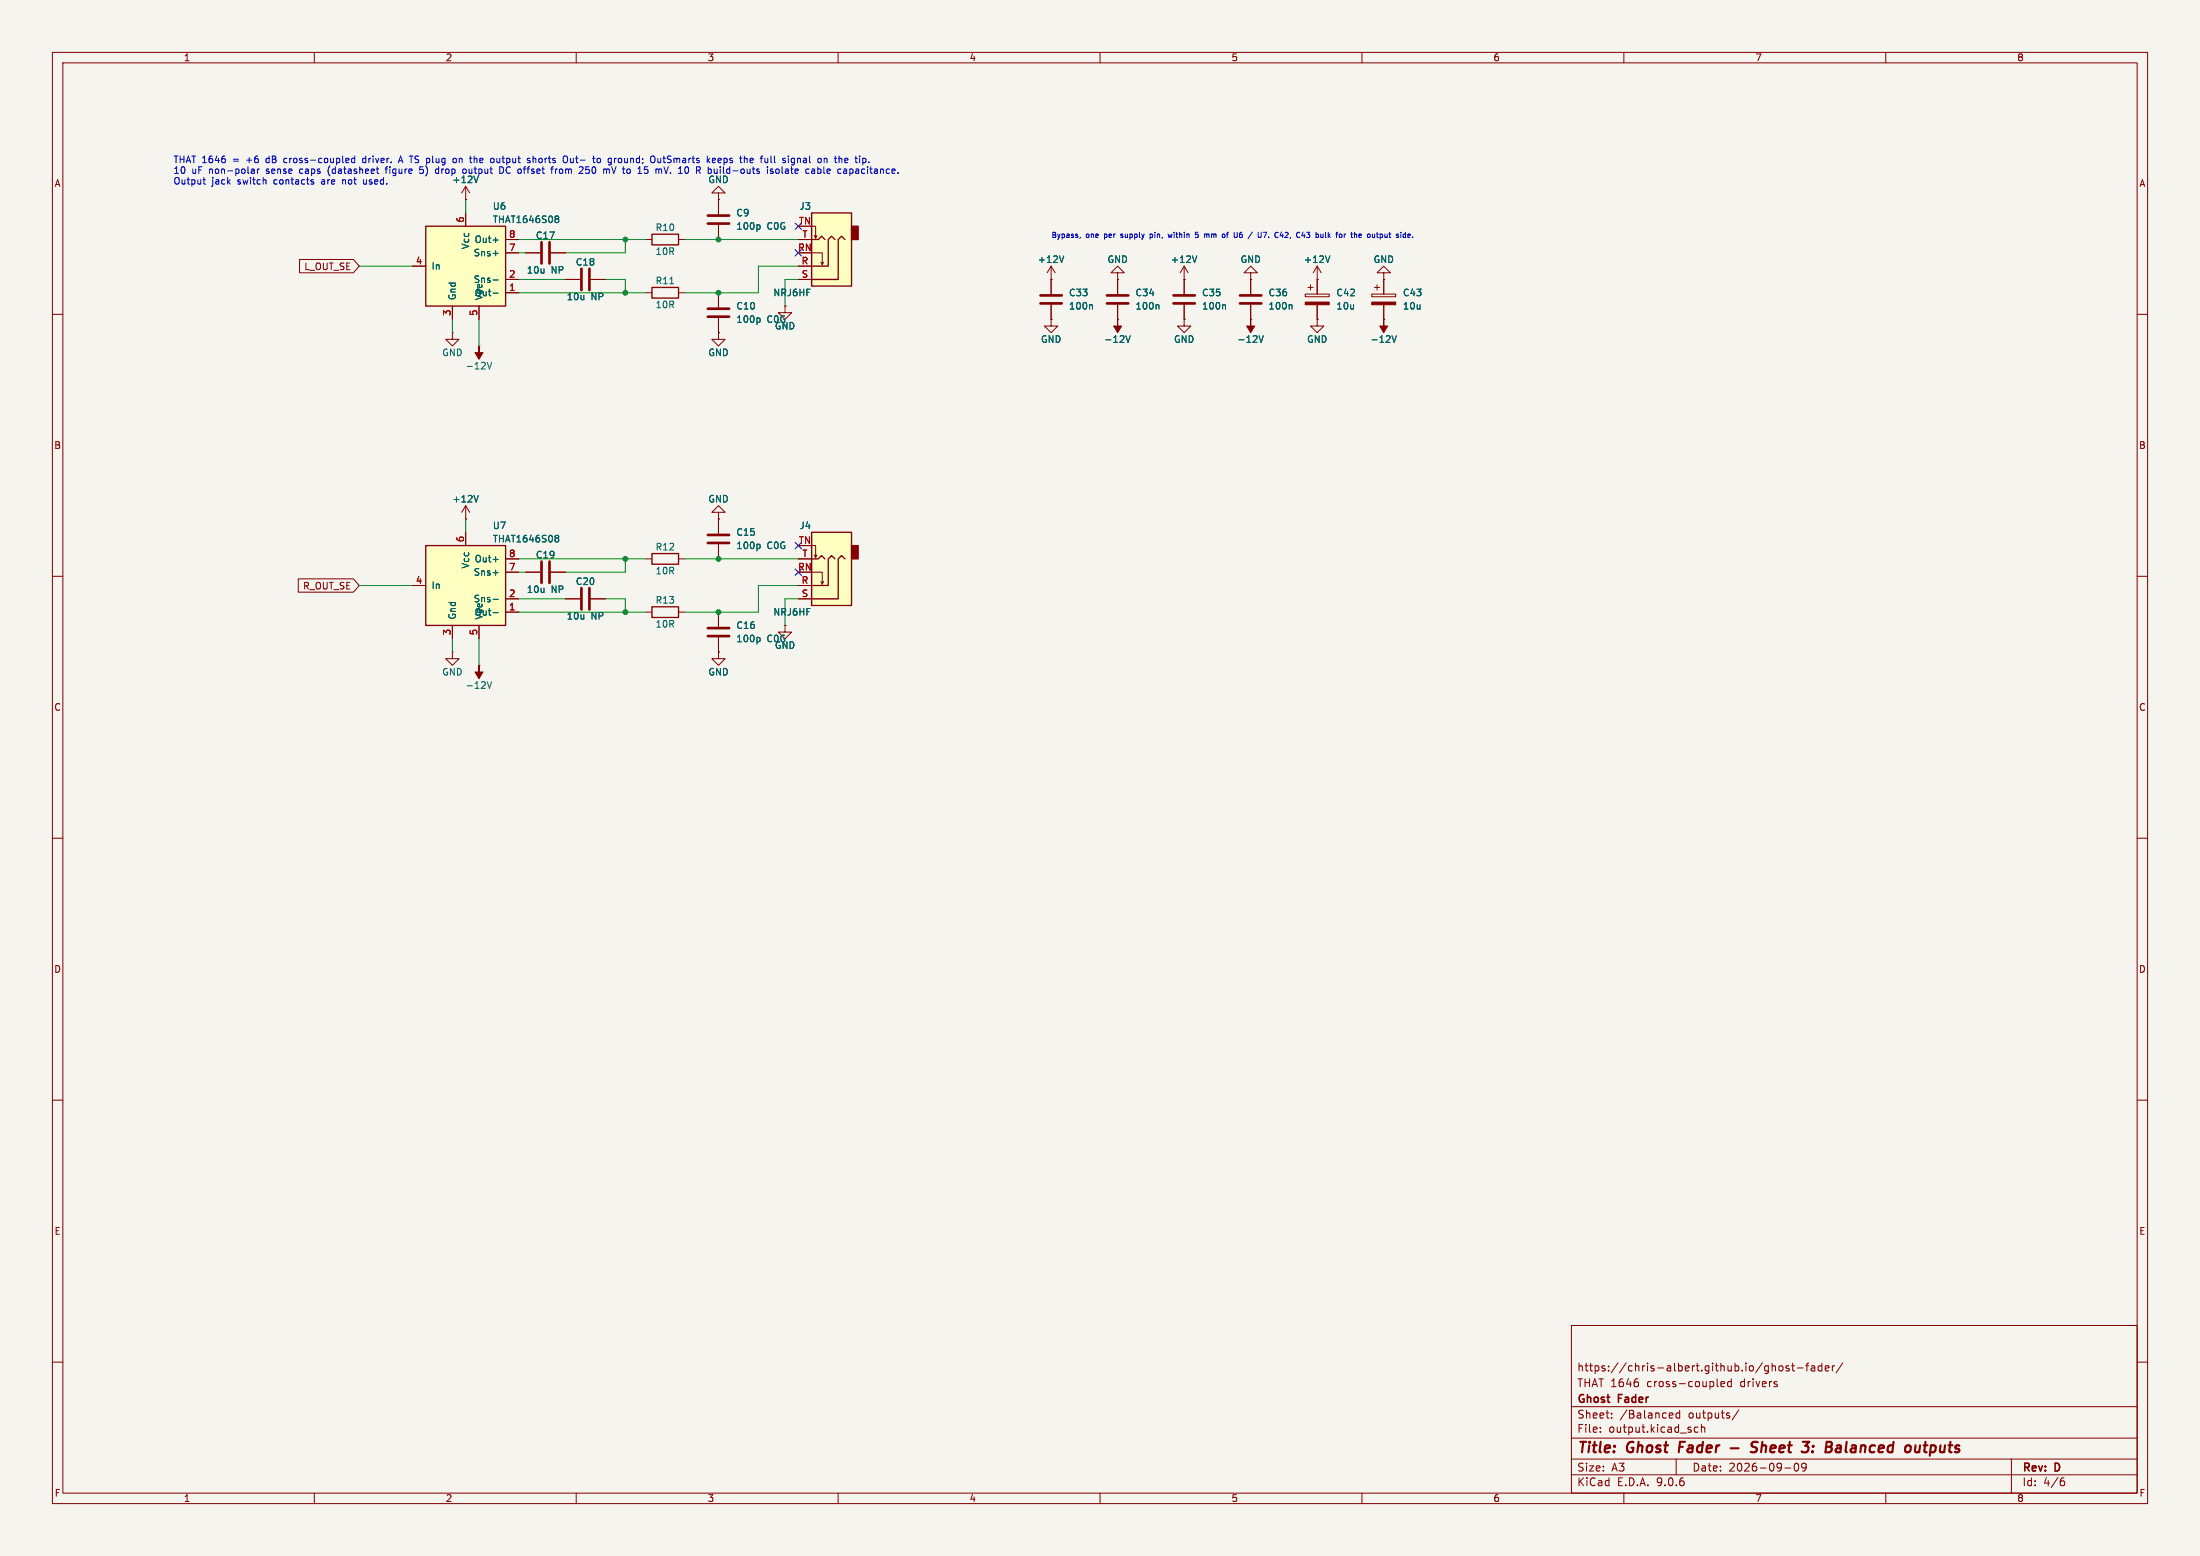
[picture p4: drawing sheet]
<svg xmlns="http://www.w3.org/2000/svg" width="420mm" height="297mm" viewBox="0 0 420 297" stroke-linecap="round" stroke-linejoin="round" font-family="sans-serif">
<path d="M0 0h420v297h-420z" fill="#f5f4ef" stroke="#f5f4ef" stroke-width=".19"/>
<g fill="none" stroke="#840000" stroke-width=".19">
<path d="M10 10h400v277h-400zM12 12h396v273h-396zM60 10v2M110 10v2M160 10v2M210 10v2M260 10v2M310 10v2M360 10v2M200.7 53.3v2.8M200.7 58.2v2.8M10 60h2"/>
<path d="M408 60h2M88.9 99.1h.1M88.9 96.5l-.8 1.3M88.9 96.5l.8 1.3M88.9 96.5v2.6M10 110h2M408 110h2M10 160h2M408 160h2M10 210h2M408 210h2M300 253h108v32h-108z"/>
<path d="M10 260h2M300 278.5h108M300 274.5h108M300 268.5h108M305.5 273.2v.2M305.5 272.5v.1M307.7 270.5v.2M307.7 269.8v.1M312.7 263.8l.1 .2-.1 .6M318.9 269.7l.4 .1 .1 .2-.7 .2M319.3 270.6l-.4 .1M320 278.5v3"/>
<path d="M320.7 269.8l-.5-.1-.3 .3 .2 .6h.6M320.7 269.2v1.5M324.2 272.5l-.5-.1-.3 .3 .2 .6h.6M324.8 272.5l.2-.1 .4 .1v.9M324.8 271.9v1.5M328.5 264.2l.7-.2v-.2l-.5-.1-.2 .2 .1 .7h.6M330.5 263.8l-.4-.1-.3 .3 .1 .6h.6M330.5 263.2v1.5M331.9 269.1l-1.2 1.9M338.5 260.7l.4 .1v.1v.8M339.7 260.8l.4-.1 .3 .3v.4l-.3 .3-.4-.1-.1-.2zM341.5 260.8l-.3-.1-.3 .2 .1 .2 .5 .2v.3h-.6"/>
<path d="M342 260.7h.6M342.2 260.2v1.3l.4 .2M342.7 279.4l.2-.1a.8 .8 0 0 1 .5 .7 .8 .8 0 0 1-.5 .8l-.2-.2-.2-.4zM343.1 261.1h1.1M344.7 260.7h.6M344.8 279.9l-.3 .3h-.3l-.3-.3 .2-.5 .4-.1 .2 .1a.99 .99 0 0 1-.3 1.4h-.3M345.3 260.2l-.4 .2v1.3M345.8 260.8h.6v.9M346.4 261l-.5 .1a.29 .29 0 0 0-.2 .3 .29 .29 0 0 0 .2 .3l.5-.1M347.8 260.8l-.4-.1-.3 .3 .1 .6h.6M347.8 260.2v1.5M348.4 261.2l.8-.2-.1-.2-.4-.1-.3 .2 .1 .7h.6"/>
<path d="M349.8 260.7v1M350.2 260.7l-.3 .1-.1 .2M351.8 260.1l-1.3 1.9M384 278.5v6.5M408 260h2M60 285v2M110 285v2M160 285v2M210 285v2M260 285v2M300 281.5h108M310 285v2"/>
<path d="M340.7 280.2h1.2M360 285v2M393.6 282.7h.4l.2 .2-.1 .5-.5 .2M394 282.1l-.4 .1"/>
</g>
<path d="M320.7 275.2l-.2 2M330.4 276.4h1.5M335.6 275.3a.85 .85 0 0 0-1.1 .1 .45 .45 0 0 0 .2 .8l.6 .1a.51 .51 0 0 1 .1 .6 .51 .51 0 0 1-.4 .3l-.8-.1M346 277v.2M346.2 276l-.1 .2M350.8 275.9l.6 .1-.1 1.2M351.3 277.1l-.6 .1M351.4 276.3l-.6 .1M366.4 277l-.3 .2M366.5 275.9l-.1 1.3M367.2 275.9h.8M367.6 275.2l-.2 1.7v.2l.4 .1" fill="none" stroke="#840000" stroke-width=".4"/>
<path d="M208.4 58.2l.1 .1v.7M91.3 94.6l-.4 1.2" fill="none" stroke="#006464" stroke-width=".19"/>
<path d="M198.6 56.4h4.1M198.6 57.9h4.1" fill="none" stroke="#840000" stroke-width=".51"/>
<path d="M154.9 40.6h7.7v14h-7.7z" fill="#ffffc2"/>
<path d="M162.6 43.2h1.2v2.5h-1.2z" fill="#840000" stroke="#840000" stroke-width=".25"/>
<path d="M154.9 40.6h7.7v14h-7.7zM154.9 45.7h1.3l.6-.6 .7 .6M159.4 45.7l-.7-.6-.6 .6v5.1h-3.2M161.3 45.7l-.6-.6-.7 .6v7.6h-5.1" fill="none" stroke="#840000" stroke-width=".25"/>
<g fill="none" stroke="#840000" stroke-width=".19">
<path d="M152.4 53.3h2.5M152.4 50.8h2.5M152.4 45.7h2.5M154.9 48.3h2.1v2.2l.2-.5M154.9 43.2h.8v2.3l.3-.5M155.4 45l.3 .5M156.7 50l.3 .5M200.7 53.3h.1M200.7 50.8l-.8 1.3M200.7 50.8l.7 1.3M200.7 50.8v2.5M200.7 61v1.2h1.2l-1.2 1.3-1.3-1.3h1.3"/>
<path d="M200.7 61h.1M213.4 61h.1M226.1 61v1.2h1.2l-1.2 1.3-1.3-1.3h1.3M226.1 61h.1"/>
</g>
<path d="M203.1 48.8l-.4 1.3M214.9 64.1l.5 1.2 .4-1.2" fill="none" stroke="#006464" stroke-width=".19"/>
<path d="M213.4 61v1.2h.7l-.7 1.3-.8-1.3h.8z" fill="#840000" stroke="#840000" stroke-width=".19"/>
<path d="M154.9 101.6h7.7v14h-7.7z" fill="#ffffc2"/>
<path d="M162.6 104.1h1.2v2.6h-1.2z" fill="#840000" stroke="#840000" stroke-width=".25"/>
<path d="M124.5 54.9h5v2h-5zM124.5 115.8h5v2.1h-5zM124.5 105.7h5v2h-5zM154.9 101.6h7.7v14h-7.7zM154.9 106.7h1.3l.6-.7 .7 .7M159.4 106.7l-.7-.7-.6 .7v5.1h-3.2M161.3 106.7l-.6-.7-.7 .7v7.6h-5.1" fill="none" stroke="#840000" stroke-width=".25"/>
<g fill="none" stroke="#840000" stroke-width=".19">
<path d="M123.2 55.9h1.3M129.5 55.9h1.3M137.2 55.9v2.8M149.9 58.4v1.3h1.2l-1.2 1.3-1.3-1.3h1.3M149.9 58.4h.1M213.4 52.1h1.2l-1.2-1.3-1.3 1.3h1.3v1.2M213.4 53.3h.1M226.1 53.3h.1M226.1 50.8l-.8 1.3M226.1 50.8l.7 1.3M226.1 50.8v5.3M226.1 58.2v2.8"/>
<path d="M238.8 52.1h1.2l-1.2-1.3-1.3 1.3h1.3v1.2M238.8 53.3h.1M238.8 53.3v2.8M238.8 58.2v2.8M249.2 56.1h4.5v.5h-4.5zM249.7 54.9h1M250.2 54.4v1M251.5 53.3h.1M251.5 50.8l-.8 1.3M251.5 50.8l.7 1.3M251.5 50.8v5.3M251.5 58.2v2.8"/>
<path d="M261.9 56.1h4.5v.5h-4.5zM262.4 54.9h1M262.9 54.4v1M264.2 52.1h1.2l-1.2-1.3-1.3 1.3h1.3v1.2M264.2 53.3h.1M264.2 53.3v2.8M264.2 58.2v2.8M86.4 63.5v1.3h1.2l-1.2 1.2-1.3-1.2h1.3M86.4 63.5h.1M91.4 66h.1M137.2 63.5v1.3h1.2l-1.2 1.2-1.3-1.2h1.3M137.2 63.5h.1"/>
<path d="M137.2 60.7v2.8M238.8 61h.1M251.5 61v1.2h1.2l-1.2 1.3-1.3-1.3h1.3M251.5 61h.1M264.2 61h.1M137.2 97.8h1.2l-1.2-1.3-1.3 1.3h1.3v1.3M137.2 99.1h.1M137.2 99.1v2.8M100.3 109.2h2.8M105.2 109.2h2.7M107.9 114.3h2.8M112.8 114.3h2.8"/>
<path d="M123.2 106.7h1.3M123.2 116.8h1.3M129.5 106.7h1.3M129.5 116.8h1.3M137.2 103.9v2.8M137.2 116.8v2.8M152.4 114.3h2.5M152.4 111.8h2.5M152.4 106.7h2.5M154.9 109.2h2.1v2.3l.2-.5M154.9 104.1h.8v2.3l.3-.5M155.4 105.9l.3 .5"/>
<path d="M156.7 111l.3 .5M86.4 124.5v1.2h1.2l-1.2 1.3-1.3-1.3h1.3M86.4 124.5h.1M91.4 127h.1M137.2 124.5v1.2h1.2l-1.2 1.3-1.3-1.3h1.3M137.2 124.5h.1M137.2 121.7v2.8"/>
</g>
<path d="M127.9 54.2h.7M228.5 48.8l-.4 1.3M233.8 58.2l.1 .1v.7M246.5 58.2l.1 .1v.7M253.9 48.8l-.4 1.3M93 69.2l.4 1.2 .5-1.2M144.9 60.7l.2 .2v.4l-.2 .2M240.3 64.1l.5 1.2 .4-1.2M265.7 64.1l.5 1.2 .4-1.2M144.9 103.9l.2 .2v.4l-.2 .2M93 130.1l.4 1.3 .5-1.3M144.9 121.7l.2 .2v.4l-.2 .2" fill="none" stroke="#006464" stroke-width=".19"/>
<g fill="#840000" stroke="#840000" stroke-width=".19">
<path d="M238.8 61v1.2h.7l-.7 1.3-.8-1.3h.8z"/>
<path d="M264.2 61v1.2h.7l-.7 1.3-.8-1.3h.8z"/>
<path d="M91.4 66v1.3h.8l-.8 1.3-.7-1.3h.7z"/>
<path d="M91.4 127v1.3h.8l-.8 1.2-.7-1.2h.7z"/>
<path d="M249.2 57.7h4.5v.5h-4.5z"/>
<path d="M261.9 57.7h4.5v.5h-4.5z"/>
</g>
<g fill="none" stroke="#840000" stroke-width=".51">
<path d="M135.1 58.9h4.1M224 56.4h4.1M224 57.9h4.1M236.7 56.4h4.1M236.7 57.9h4.1M135.1 60.5h4.1M103.4 107.2v4.1M104.9 107.2v4.1M111 112.3v4M112.5 112.3v4M135.1 119.9h4.1M135.1 102.1h4.1"/>
<path d="M135.1 103.6h4.1M135.1 121.4h4.1"/>
</g>
<path d="M81.3 104.1h15.2v15.3h-15.2z" fill="#ffffc2"/>
<path d="M81.3 104.1h15.2v15.3h-15.2z" fill="none" stroke="#840000" stroke-width=".25"/>
<path d="M88.9 38.1h.1M88.9 35.6v2.5M88.9 35.6l-.8 1.2M88.9 35.6l.8 1.2M78.7 111.8h2.6M86.4 119.4v2.5M88.9 101.6v2.5M91.4 119.4v2.5M96.5 106.7h2.6M96.5 109.2h2.6M96.5 114.3h2.6M96.5 116.8h2.6" fill="none" stroke="#840000" stroke-width=".19"/>
<path d="M91.3 33.6l-.4 1.3M94.1 106.8h1M94.1 109.3h1M94.1 114.4h1M94.1 116.9h1M106.2 102.2h.2l.3 .2-.3 .3M106.2 102.7h.2M106.4 102.7l.3 .3v.2l-.2 .2h-.3" fill="none" stroke="#006464" stroke-width=".19"/>
<path d="M81.3 43.2h15.2v15.2h-15.2z" fill="#ffffc2"/>
<path d="M81.3 43.2h15.2v15.2h-15.2zM124.5 44.7h5v2h-5z" fill="none" stroke="#840000" stroke-width=".25"/>
<g fill="none" stroke="#840000" stroke-width=".19">
<path d="M88.9 38.1h.1M137.2 36.8h1.2l-1.2-1.2-1.3 1.2h1.3v1.3M137.2 38.1h.1M137.2 38.1v2.8M57.2 49.5h10.3l1.1 1.3-1.1 1.3h-10.3zM78.7 50.8h2.6M86.4 58.4v2.6M88.9 40.6v2.6M91.4 58.4v2.6M96.5 45.7h2.6M96.5 48.3h2.6M96.5 53.3h2.6"/>
<path d="M96.5 55.9h2.6M100.3 48.3h2.8M105.2 48.3h2.7M107.9 53.3h2.8M112.8 53.3h2.8M123.2 45.7h1.3M129.5 45.7h1.3M137.2 42.9v2.8M137.2 55.9v2.8M149.9 58.4h.1M152.4 50.8h2.5M152.4 45.7h2.5"/>
<path d="M152.4 53.3h2.5M200.7 53.3h.1M200.7 53.3v2.8M200.7 58.2v2.8M213.4 53.3h.1M213.4 53.3v2.8M213.4 58.2v2.8M226.1 53.3h.1M226.1 53.3v2.8M226.1 58.2v2.8M238.8 53.3h.1M238.8 53.3v2.8"/>
<path d="M238.8 58.2v2.8M251.5 53.3h.1M251.5 53.3v2.8M251.5 58.2v2.8M264.2 53.3h.1M264.2 53.3v2.8M264.2 58.2v2.8M137.2 63.5h.1M137.2 60.7v2.8M200.7 61h.1M213.4 61h.1M226.1 61h.1"/>
<path d="M238.8 61h.1M251.5 61h.1M264.2 61h.1M88.9 99.1h.1M137.2 99.1h.1M137.2 99.1v2.8M56.9 110.5h10.6l1.1 1.3-1.1 1.2h-10.6zM78.7 111.8h2.6M86.4 119.4v2.5M88.9 101.6v2.5M91.4 119.4v2.5M96.5 114.3h2.6"/>
<path d="M96.5 106.7h2.6M96.5 109.2h2.6M96.5 116.8h2.6M100.3 109.2h2.8M105.2 109.2h2.7M107.9 114.3h2.8M112.8 114.3h2.8M137.2 103.9v2.8M137.2 116.8v2.8M149.9 119.4v1.3h1.2l-1.2 1.2-1.3-1.2h1.3M149.9 119.4h.1M152.4 114.3h2.5"/>
<path d="M152.4 111.8h2.5M152.4 106.7h2.5M137.2 124.5h.1M137.2 121.7v2.8"/>
</g>
<g fill="none" stroke="#006464" stroke-width=".19">
<path d="M91.3 33.6l-.4 1.3M94.1 45.8h1M94.1 48.4h1M94.1 53.4h1M94.1 56h1M106.2 41.2h.2l.3 .3-.3 .3M106.2 41.8h.2M106.4 41.8l.3 .2v.2l-.2 .2-.3 .1M144.9 42.9l.2 .3v.3l-.2 .3M203.1 48.8l-.4 1.3M208.4 58.2l.1 .1v.7M221.1 58.2l.1 .1v.7"/>
<path d="M228.5 48.8l-.4 1.3M233.8 58.2l.1 .1v.7M246.5 58.2l.1 .1v.7M253.9 48.8l-.4 1.3M144.9 60.7l.2 .2v.4l-.2 .2M214.9 64.1l.5 1.2 .4-1.2M240.3 64.1l.5 1.2 .4-1.2M265.7 64.1l.5 1.2 .4-1.2M91.3 94.6l-.4 1.2M94.1 106.8h1M94.1 109.3h1M94.1 114.4h1"/>
<path d="M94.1 116.9h1M106.2 102.2h.2l.3 .2-.3 .3M106.2 102.7h.2M106.4 102.7l.3 .3v.2l-.2 .2h-.3M144.9 103.9l.2 .2v.4l-.2 .2M144.9 121.7l.2 .2v.4l-.2 .2"/>
</g>
<path d="M103.4 46.2v4.1M104.9 46.2v4.1M111 51.3v4.1M112.5 51.3v4.1M135.1 41.1h4.1M135.1 42.7h4.1M211.3 56.4h4.1M211.3 57.9h4.1" fill="none" stroke="#840000" stroke-width=".51"/>
<g fill="none" stroke="#009600" stroke-width=".19">
<path d="M88.9 38.1v2.5M68.6 50.8h10.1M99.1 48.3h1.2M99.1 45.7h24.1M99.1 53.3h8.8M99.1 55.9h24.1M115.6 53.3h3.8v2.6M119.4 45.7v2.6h-11.5M130.8 45.7h21.6M152.4 50.8h-7.6v5.1h-14M152.4 53.3h-2.5v5.1M86.4 61v2.5"/>
<path d="M91.4 61v5M88.9 99.1v2.5M68.6 111.8h10.1M99.1 109.2h1.2M99.1 116.8h24.1M99.1 114.3h8.8M99.1 106.7h24.1M115.6 114.3h3.8v2.5M119.4 106.7v2.5h-11.5M130.8 106.7h21.6M152.4 111.8h-7.6v5h-14M152.4 114.3h-2.5v5.1"/>
<path d="M86.4 121.9v2.6M91.4 121.9v5.1"/>
</g>
<path d="M151.8 47.7l1.2 1.2M151.8 42.6l1.2 1.2M153 47.7l-1.2 1.2M153 42.6l-1.2 1.2M151.8 103.5l1.2 1.2M151.8 108.6l1.2 1.2M153 103.5l-1.2 1.2M153 108.6l-1.2 1.2" fill="none" stroke="#000084" stroke-width=".19"/>
<g fill="none" stroke="#0000c2" stroke-width=".19">
<path d="M38.7 34.3h.5M38.9 33.9v1.1l.3 .1M43 30.4v.5M48 32.3h.5v.8M48 33h.5M48.5 32.6l-.5 .1M49.1 32.3v.8M49.5 32.3l-.4 .2M54.4 30.2l-.2 .3v.3l.2 .3M59.5 34.3l.4 .1M59.5 34.7l.4 .1v.2l-.4 .1M62.7 32.2l.1 1"/>
<path d="M65.4 34.3v.8M65.6 34.3l-.2 .1M66.2 30.2l.4 .1v.2l-.6 .1M66.6 31l-.4 .1M67.7 30.3l-.4-.1-.2 .3 .1 .5h.5M67.7 29.8v1.3M69.4 34.3v.7l.4 .1M69.7 30.2l-.4 .1-.1 .2 .1 .4 .4 .2M71.8 32.3h.5M72.1 33l.2 .1M73.5 32.3h.5M73.9 31.8l-.2 .2v1.1"/>
<path d="M76.1 31.1l.4-1.3 .4 1.3M76.2 30.7h.6M80.1 33l.2 .1 .4-.1M80.2 31.8l-.1 .6 .2-.1 .4 .1M83.3 32.3h.4M83.3 33h.4M83.7 31.8v1.3M86.7 30.2l.3 .1 .1 .2v.4l-.4 .2M88.5 32.3h.3l.2 .2-.1 .5-.1 .1-.3-.1M90.6 30.3l.3-.1 .2 .2M94.9 30.2v.7l.3 .2M95.4 31.8v1.3l.6-.2 .1-.8"/>
<path d="M101.8 30.3l.1-.1 .3 .1 .1 .8M101.8 29.8v1.3M106.1 32.3v.8M106.4 32.3l-.3 .2M108.3 30v.9M108.9 30.2l.1 .8 .3 .1 .1-.2M109.4 30.2v.9M111.8 33l.2 .1 .4-.1M111.9 31.8l-.1 .6 .2-.1 .4 .1M114 30.5l.2-.3 .3 .1 .1 .2-.1 .5-.3 .1-.2-.3M116.8 31.8l.4 1.3 .4-1.3M118.6 30.3l-.3-.1-.3 .3 .1 .4 .2 .2 .3-.1"/>
<path d="M123.7 32.4v.6M125.6 30.2v.8l.3 .1 .2-.2M126.1 30.2v.9M126.6 30.2h.4M126.7 29.8l.1 1.2M127.6 31.8l-.4 1.3M135.3 32.3h.4l.1 .2-.1 .5-.4 .1M136.2 30.2l.3 .1 .1 .2-.6 .1M136.5 31l-.3 .1M137.1 30.6l.6-.1-.1-.2-.3-.1-.2 .2v.6h.5M143.4 30.2l.3 .1 .1 .2-.6 .1M143.7 31l-.3 .1"/>
<path d="M147.1 32.5l.5 .4-.2 .2-.3-.1M147.5 32.3h-.3l-.1 .1M147.8 29.8v1.1l.2 .2M148.2 32.3h.3l.2 .2v.4l-.2 .2-.3-.1-.1-.1zM149.3 31.8v1.1l.2 .2M152.3 30.3l.3-.1 .2 .2M152.3 30.2v.9M156.1 32.3h.4l.2 .2-.1 .5h-.5M156.1 31.8v1.3M157.3 31.8v1.1l.2 .2M159.3 30.2h.5M159.5 29.8v1.1l.3 .2"/>
<path d="M162.7 32.3l.1 .2-.1 .5M163.7 32.3h-.3M163.8 32.6h-.3l-.2 .2 .1 .2 .4 .1M206.2 45.3l-.1 .2M214 45.3h.1M214 44.7v.3M219.6 44.7v1M219.6 45.3h.3M219.9 44.7h-.3M223 44.7l.2 .6 .2-.4 .2 .4 .2-.6M228.7 44.3h-.5v.5h.5v.4h-.5M230.5 44.7l.3 .1v.5"/>
<path d="M234.1 44.7h.4M234.5 44.3l-.2 .2v.8M236.7 44.8l.3-.1 .2 .2-.1 .4h-.4M237.1 44.3l-.3 .1-.1 .2M239.1 44.3l-.9 1.3M241.1 44.3h.7l-.4 1M242.2 45.2v.1M245.8 44.4h-.5M245.9 44.8l-.6 .5h.6M249.4 44.3h.6l-.3 .4 .3 .1v.4l-.5 .1M253.6 44.3v1M253.7 45l.3 .3"/>
<path d="M254 44.7l-.4 .4M257.9 44.7h.3M258 44.3v.9l.2 .1M261.4 44.7l-.4 .2 .1 .3 .3 .1M264.4 44.7v.6h.4M269.7 45.2v.1"/>
</g>
<g fill="#009600" stroke="#009600" stroke-width=".19">
<circle cx="119.4" cy="55.9" r=".46"/>
<circle cx="137.2" cy="55.9" r=".46"/>
<circle cx="119.4" cy="45.7" r=".46"/>
<circle cx="137.2" cy="45.7" r=".46"/>
<circle cx="119.4" cy="106.7" r=".46"/>
<circle cx="119.4" cy="116.8" r=".46"/>
<circle cx="137.2" cy="106.7" r=".46"/>
<circle cx="137.2" cy="116.8" r=".46"/>
</g>
<g font-size="2.8" fill="#840000">
<text x="301" y="277.9">Title:</text>
<text x="310.6" y="277.9">Ghost</text>
<text x="321.4" y="277.9">Fader</text>
<text x="336.8" y="277.9">Sheet</text>
<text x="347.4" y="277.9">3:</text>
<text x="352.6" y="277.9">Balanced</text>
<text x="368.6" y="277.9">outputs</text>
</g>
<g font-size="2.1" fill="#840000">
<text x="301" y="262">https://chris-albert.github.io/ghost-fader/</text>
<text x="301" y="268.2">Ghost</text>
<text x="301" y="265">THAT 1646</text>
<text x="309" y="268.2">Fader</text>
<text x="314.4" y="265">cross-coupled</text>
<text x="332.4" y="265">drivers</text>
<text x="301" y="273.7">File:</text>
<text x="301" y="271">Sheet:</text>
<text x="307.1" y="273.7">output.kicad_sch</text>
<text x="309.2" y="271">/Balanced</text>
<text x="322.4" y="271">outputs/</text>
<text x="301" y="281.1">Size:</text>
<text x="307.6" y="281.1">A3</text>
<text x="323" y="281.1">Date:</text>
<text x="330" y="281.1">2026-09-09</text>
<text x="386" y="281.3">Rev:</text>
<text x="392.4" y="281.3">D</text>
<text x="301" y="283.9">KiCad</text>
<text x="308.7" y="283.9">E.D.A.</text>
<text x="316.3" y="283.9">9.0.6</text>
<text x="386" y="283.9">Id:</text>
<text x="390.1" y="283.9">4/6</text>
</g>
<g font-size="1.8" fill="#840000">
<text x="35" y="11.9">1</text>
<text x="85" y="11.9">2</text>
<text x="135" y="11.9">3</text>
<text x="185" y="11.9">4</text>
<text x="235" y="11.9">5</text>
<text x="285" y="11.9">6</text>
<text x="335" y="11.9">7</text>
<text x="385" y="11.9">8</text>
<text x="10.3" y="35.9">A</text>
<text x="408.3" y="35.9">A</text>
<text x="58" y="51.8">L_OUT_SE</text>
<text x="10.3" y="85.9">B</text>
<text x="408.2" y="85.9">B</text>
<text x="57.8" y="112.7">R_OUT_SE</text>
<text x="10.3" y="135.9">C</text>
<text x="408.2" y="135.9">C</text>
<text x="10.3" y="185.9">D</text>
<text x="408.2" y="185.9">D</text>
<text x="10.3" y="235.9">E</text>
<text x="408.3" y="235.9">E</text>
<text x="10.3" y="285.9">F</text>
<text x="35" y="286.9">1</text>
<text x="85" y="286.9">2</text>
<text x="135" y="286.9">3</text>
<text x="185" y="286.9">4</text>
<text x="235" y="286.9">5</text>
<text x="285" y="286.9">6</text>
<text x="335" y="286.9">7</text>
<text x="385" y="286.9">8</text>
<text x="408.3" y="285.9">F</text>
</g>
<g font-size="1.8" fill="#0000c2">
<text x="33" y="31.2">THAT 1646</text>
<text x="33" y="33.3">10</text>
<text x="33" y="35.3">Output</text>
<text x="36.6" y="33.3">uF</text>
<text x="40" y="33.3">non-polar</text>
<text x="40.4" y="35.3">jack</text>
<text x="44.6" y="31.2">=</text>
<text x="45.5" y="35.3">switch</text>
<text x="47.3" y="31.2">+6</text>
<text x="51.1" y="33.3">sense</text>
<text x="51.2" y="31.2">dB</text>
<text x="52.6" y="35.3">contacts</text>
<text x="54.8" y="31.2">cross-coupled</text>
<text x="57.7" y="33.3">caps</text>
<text x="61.8" y="35.3">are</text>
<text x="63.2" y="33.3">(datasheet</text>
<text x="66" y="35.3">not</text>
<text x="70.1" y="31.2">driver.</text>
<text x="70.2" y="35.3">used.</text>
<text x="74.5" y="33.3">figure</text>
<text x="77.3" y="31.2">A TS plug</text>
<text x="81.2" y="33.3">5)</text>
<text x="84.4" y="33.3">drop</text>
<text x="88.1" y="31.2">on</text>
<text x="89.8" y="33.3">output</text>
<text x="91.6" y="31.2">the</text>
<text x="95.8" y="31.2">output</text>
<text x="97" y="33.3">DC offset</text>
<text x="103" y="31.2">shorts</text>
<text x="107.4" y="33.3">from</text>
<text x="110" y="31.2">Out-</text>
<text x="112.9" y="33.3">250</text>
<text x="116" y="31.2">to</text>
<text x="117.7" y="33.3">mV</text>
<text x="119" y="31.2">ground;</text>
<text x="121.6" y="33.3">to</text>
<text x="124.7" y="33.3">15</text>
<text x="127.3" y="31.2">OutSmarts</text>
<text x="128.3" y="33.3">mV.</text>
<text x="132.8" y="33.3">10</text>
<text x="136.4" y="33.3">R build-outs</text>
<text x="138.3" y="31.2">keeps</text>
<text x="144.8" y="31.2">the</text>
<text x="149" y="31.2">full</text>
<text x="150.4" y="33.3">isolate</text>
<text x="153.3" y="31.2">signal</text>
<text x="158" y="33.3">cable</text>
<text x="160.3" y="31.2">on</text>
<text x="163.7" y="31.2">the</text>
<text x="164.3" y="33.3">capacitance.</text>
</g>
<g font-size="1.8" fill="#006464">
<text x="86.3" y="35.2">+12V</text>
<text x="135.1" y="35.2">GND</text>
<text x="94" y="40.2">U6</text>
<text x="140.5" y="41.5">C9</text>
<text x="152.6" y="40.2">J3</text>
<text x="89.8" y="47.7" transform="rotate(-90 89.8 47.7)">Vcc</text>
<text x="90.5" y="46.6">Out+</text>
<text x="94" y="42.8">THAT1646S08</text>
<text x="102.2" y="45.8">C17</text>
<text x="125.1" y="44.3">R10</text>
<text x="140.5" y="44">100p</text>
<text x="146.4" y="44">C0G</text>
<text x="82.3" y="51.7">In</text>
<text x="90.3" y="49.1">Sns+</text>
<text x="100.5" y="52.4">10u</text>
<text x="105.2" y="52.4">NP</text>
<text x="109.8" y="50.9">C18</text>
<text x="125.1" y="48.9">10R</text>
<text x="198" y="50.4">+12V</text>
<text x="211.3" y="50.4">GND</text>
<text x="223.4" y="50.4">+12V</text>
<text x="236.7" y="50.4">GND</text>
<text x="248.8" y="50.4">+12V</text>
<text x="262.1" y="50.4">GND</text>
<text x="87.2" y="57.4" transform="rotate(-90 87.2 57.4)">Gnd</text>
<text x="90.3" y="54.2">Sns-</text>
<text x="90.5" y="56.7">Out-</text>
<text x="92.3" y="57.4" transform="rotate(-90 92.3 57.4)">Vee</text>
<text x="108.1" y="57.5">10u</text>
<text x="112.8" y="57.5">NP</text>
<text x="125.1" y="54.5">R11</text>
<text x="125.1" y="59">10R</text>
<text x="140.5" y="59.3">C10</text>
<text x="147.5" y="56.7">NRJ6HF</text>
<text x="204" y="59.3">100n</text>
<text x="204" y="56.7">C33</text>
<text x="216.7" y="59.3">100n</text>
<text x="216.7" y="56.7">C34</text>
<text x="229.4" y="59.3">100n</text>
<text x="229.4" y="56.7">C35</text>
<text x="242.1" y="59.3">100n</text>
<text x="242.1" y="56.7">C36</text>
<text x="255" y="56.7">C42</text>
<text x="255" y="59.3">10u</text>
<text x="267.7" y="56.7">C43</text>
<text x="267.7" y="59.3">10u</text>
<text x="140.5" y="61.8">100p</text>
<text x="146.4" y="61.8">C0G</text>
<text x="147.8" y="63.1">GND</text>
<text x="198.6" y="65.6">GND</text>
<text x="210.7" y="65.6">-12V</text>
<text x="224" y="65.6">GND</text>
<text x="236.1" y="65.6">-12V</text>
<text x="249.4" y="65.6">GND</text>
<text x="261.5" y="65.6">-12V</text>
<text x="84.3" y="68.2">GND</text>
<text x="88.8" y="70.7">-12V</text>
<text x="135.1" y="68.2">GND</text>
<text x="86.3" y="96.1">+12V</text>
<text x="94" y="101.2">U7</text>
<text x="135.1" y="96.1">GND</text>
<text x="152.6" y="101.2">J4</text>
<text x="90.5" y="107.5">Out+</text>
<text x="94" y="103.7">THAT1646S08</text>
<text x="102.2" y="106.8">C19</text>
<text x="125.1" y="105.3">R12</text>
<text x="140.5" y="102.5">C15</text>
<text x="140.5" y="105">100p</text>
<text x="146.4" y="105">C0G</text>
<text x="82.3" y="112.6">In</text>
<text x="89.8" y="108.6" transform="rotate(-90 89.8 108.6)">Vcc</text>
<text x="90.3" y="110.1">Sns+</text>
<text x="100.5" y="113.4">10u</text>
<text x="105.2" y="113.4">NP</text>
<text x="109.8" y="111.9">C20</text>
<text x="125.1" y="109.8">10R</text>
<text x="87.2" y="118.4" transform="rotate(-90 87.2 118.4)">Gnd</text>
<text x="90.3" y="115.2">Sns-</text>
<text x="90.5" y="117.7">Out-</text>
<text x="92.3" y="118.4" transform="rotate(-90 92.3 118.4)">Vee</text>
<text x="108.1" y="118.5">10u</text>
<text x="112.8" y="118.5">NP</text>
<text x="125.1" y="115.4">R13</text>
<text x="125.1" y="120">10R</text>
<text x="147.5" y="117.7">NRJ6HF</text>
<text x="140.5" y="120.2">C16</text>
<text x="140.5" y="122.8">100p</text>
<text x="146.4" y="122.8">C0G</text>
<text x="147.8" y="124.1">GND</text>
<text x="84.3" y="129.1">GND</text>
<text x="88.8" y="131.7">-12V</text>
<text x="135.1" y="129.1">GND</text>
</g>
<g font-size="1.8" fill="#a90000">
<text x="88.6" y="42.6" transform="rotate(-90 88.6 42.6)">6</text>
<text x="97.1" y="45.5">8</text>
<text x="152.4" y="42.9">TN</text>
<text x="153.1" y="45.5">T</text>
<text x="79.3" y="50.5">4</text>
<text x="97.1" y="48">7</text>
<text x="97.1" y="53.1">2</text>
<text x="152.3" y="48">RN</text>
<text x="152.9" y="50.5">R</text>
<text x="153" y="53.1">S</text>
<text x="97.1" y="55.6">1</text>
<text x="86.1" y="60.4" transform="rotate(-90 86.1 60.4)">3</text>
<text x="91.2" y="60.4" transform="rotate(-90 91.2 60.4)">5</text>
<text x="88.6" y="103.6" transform="rotate(-90 88.6 103.6)">6</text>
<text x="97.1" y="106.4">8</text>
<text x="152.4" y="103.9">TN</text>
<text x="153.1" y="106.4">T</text>
<text x="79.3" y="111.5">4</text>
<text x="97.1" y="109">7</text>
<text x="152.3" y="109">RN</text>
<text x="152.9" y="111.5">R</text>
<text x="97.1" y="114">2</text>
<text x="97.1" y="116.6">1</text>
<text x="153" y="114">S</text>
<text x="86.1" y="121.4" transform="rotate(-90 86.1 121.4)">3</text>
<text x="91.2" y="121.4" transform="rotate(-90 91.2 121.4)">5</text>
</g>
<g font-size="1.4" fill="#0000c2">
<text x="200.7" y="45.5">Bypass,</text>
<text x="207.3" y="45.5">one</text>
<text x="211" y="45.5">per</text>
<text x="214.4" y="45.5">supply</text>
<text x="220.3" y="45.5">pin,</text>
<text x="224" y="45.5">within</text>
<text x="229.4" y="45.5">5</text>
<text x="231.4" y="45.5">mm</text>
<text x="235.1" y="45.5">of</text>
<text x="240.6" y="45.5">/</text>
<text x="242.7" y="45.5">U7.</text>
<text x="246.2" y="45.5">C42,</text>
<text x="250.6" y="45.5">C43</text>
<text x="254.5" y="45.5">bulk</text>
<text x="258.7" y="45.5">for</text>
<text x="261.8" y="45.5">the</text>
<text x="265.1" y="45.5">output</text>
</g>
</svg>
